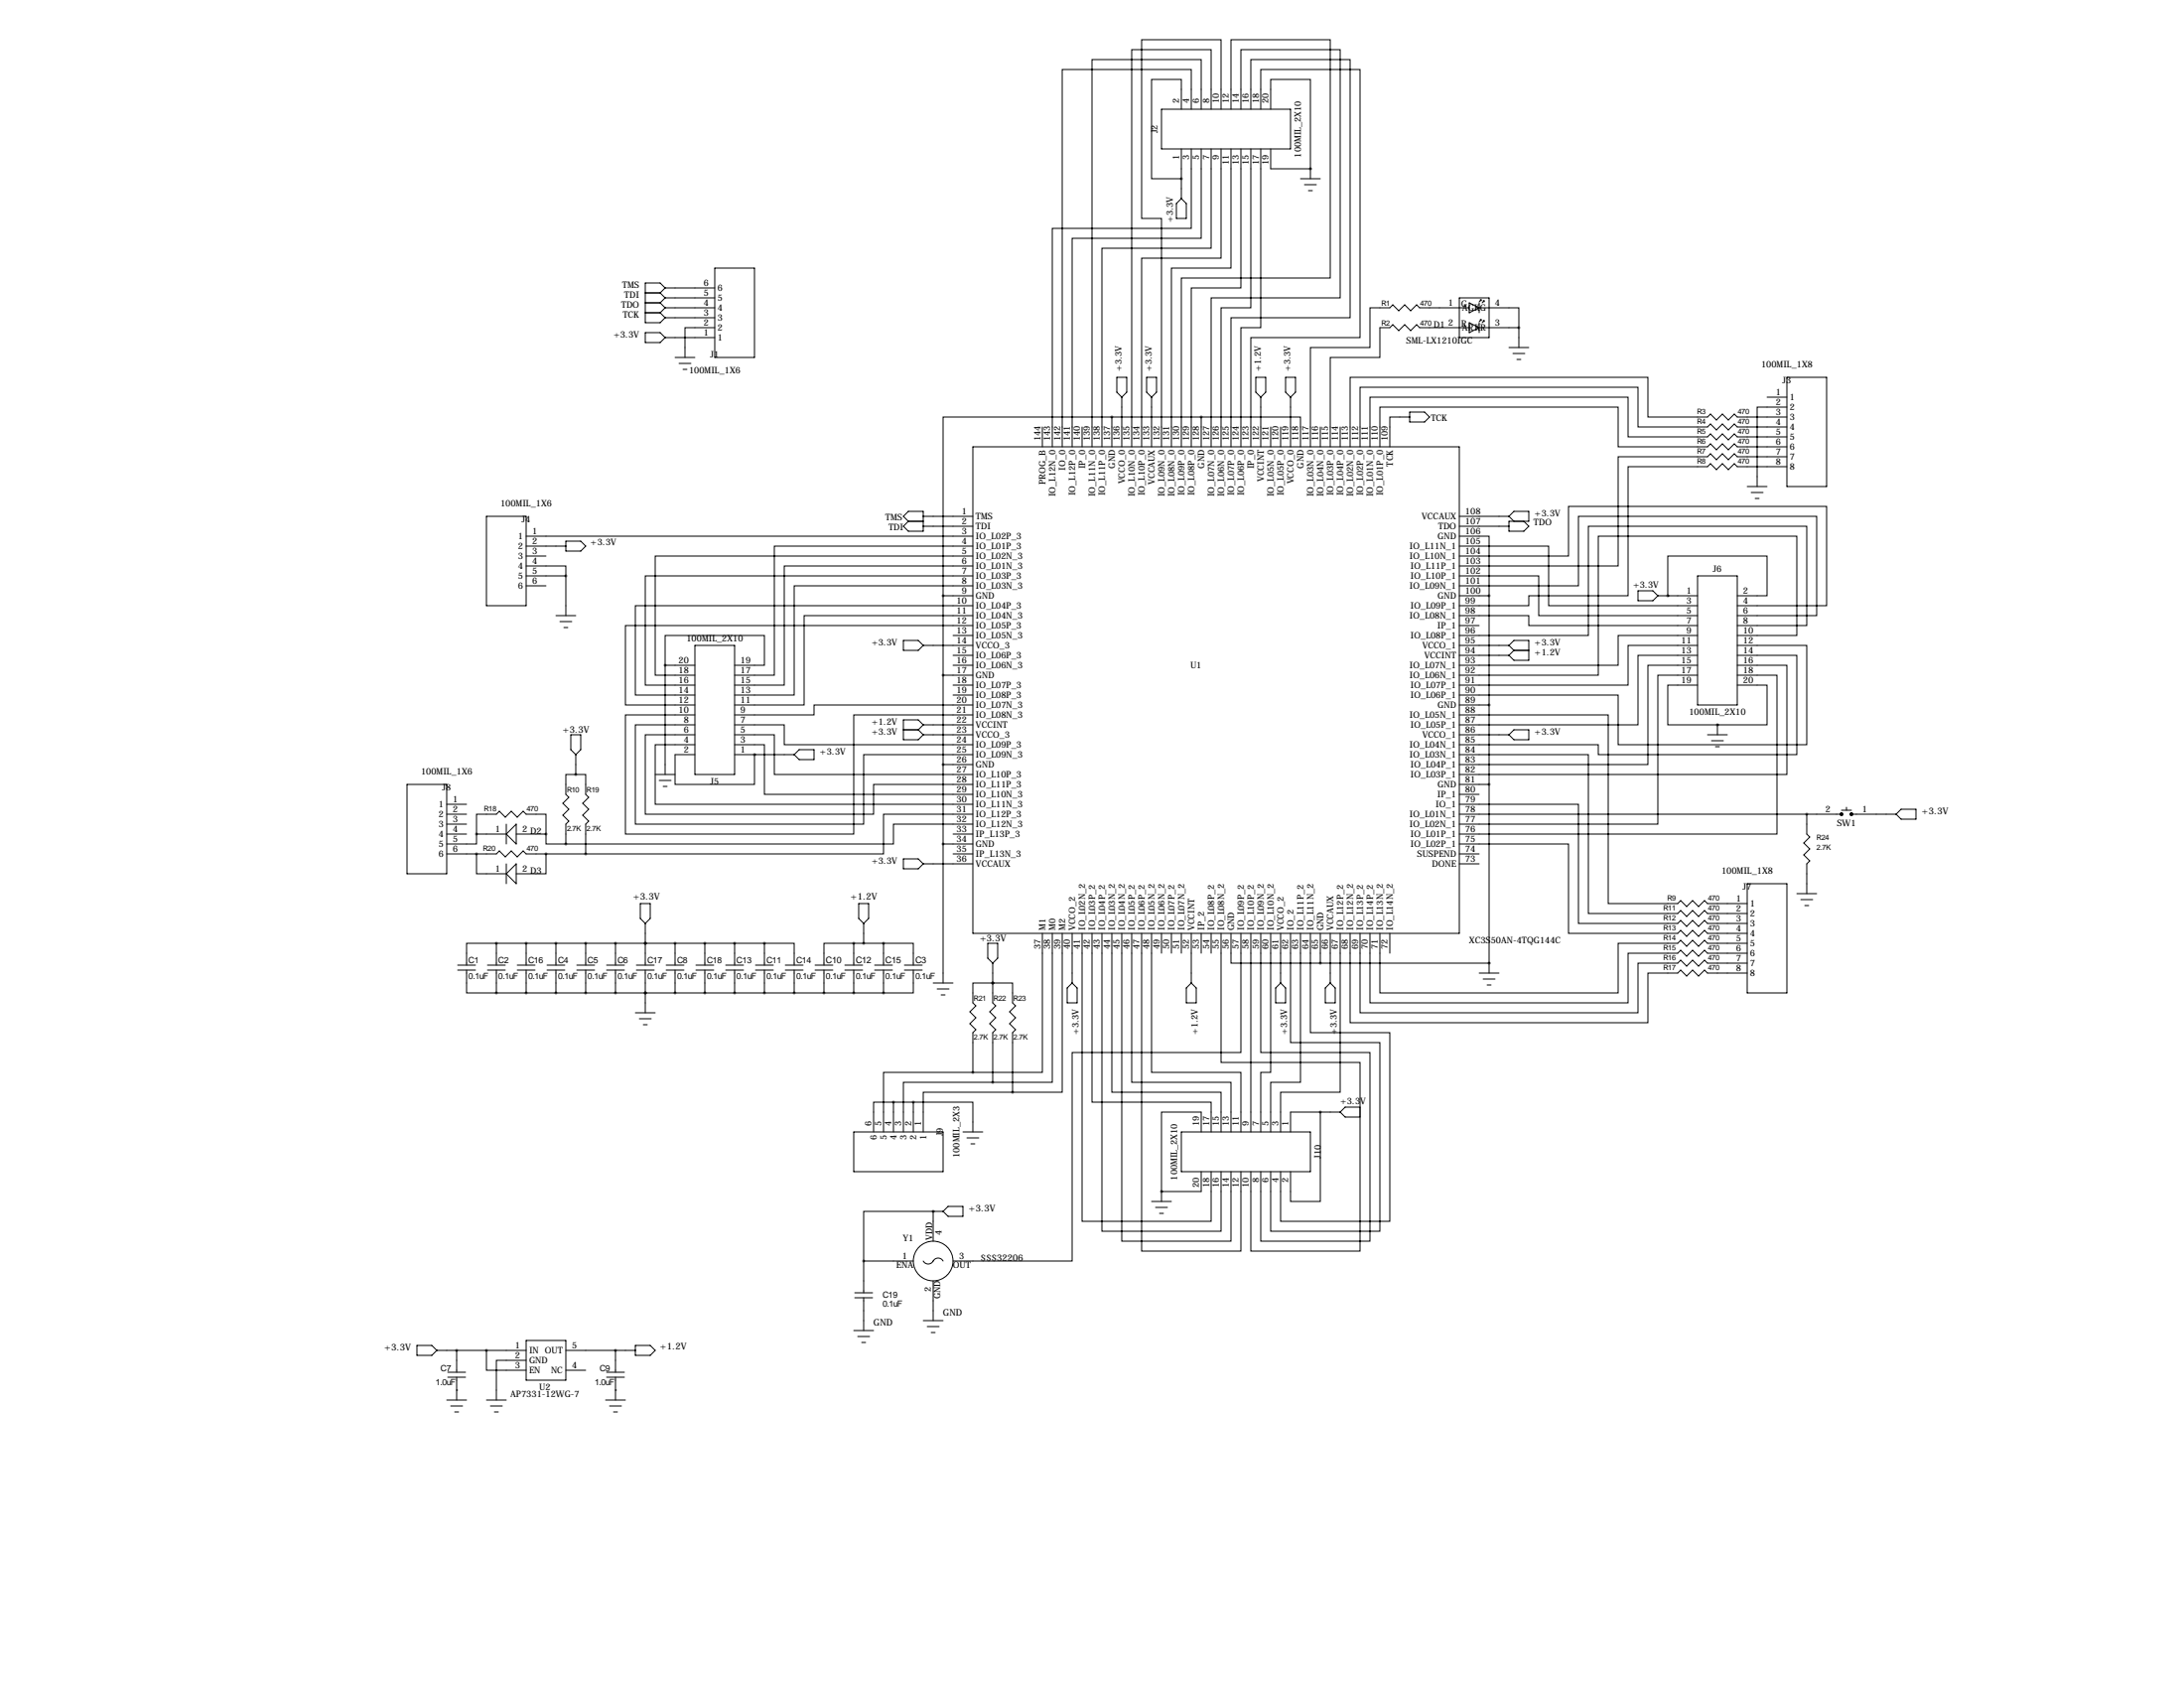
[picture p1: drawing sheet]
<svg xmlns="http://www.w3.org/2000/svg" width="559mm" height="432mm" viewBox="0 0 559 432" stroke-linecap="round" stroke-linejoin="round" font-family="sans-serif">
<g fill="none" stroke="#000" stroke-width=".25">
<path d="M297.2 27.9h33v10.2h-33zM302.3 27.9v-7.6h-7.7v25.4h7.7M302.3 38.1v12.7M304.8 38.1v20.3h-35.6v55.9M304.8 27.9v-10.1h-33v96.5M307.3 38.1v22.9h-33v53.3M307.3 27.9v-12.7h-27.9v99.1M309.9 38.1v25.4h-28v50.8M309.9 27.9v-15.2h-20.3v101.6M312.4 38.1v27.9h-20.3v48.3M312.4 27.9v-17.7h-20.3v45.7h5.1v58.4M315 38.1v30.5h-15.3v45.7"/>
<path d="M315 27.9v-17.7h25.4v60.9h-38.1v43.2M317.5 38.1v35.6h-12.7v40.6M317.5 27.9v-15.2h25.4v63.5h-33v38.1M320 38.1v40.6h-7.6v35.6M320 27.9v-12.7h25.4v66.1h-30.4v33M322.6 38.1v45.7h-5.1v30.5M322.6 27.9v-10.1h25.4v68.6h-28v27.9M325.1 27.9v-7.6h10.2v22.9M325.1 38.1v5.1h10.2M301 52.1l1.3-1.3 1.2 1.3v3.8h-2.5zM332.7 45.7h5.1M333.8 47.2h3"/>
<path d="M334.8 48.8h1M335.3 43.2h.1M335.3 43.2v2.5M165.1 74.9h3.8M165.1 77.5h3.8M168.9 74.9l1.3 1.3M168.9 77.5l1.3 1.2M170.2 78.7h12.7M170.2 76.2h12.7M170.2 73.7h12.7M170.2 73.7l-1.3-1.3h-3.8v10.2h3.8l1.3-1.3M170.2 73.7l-1.3 1.2"/>
<path d="M170.2 76.2l-1.3 1.3M170.2 78.7l-1.3 1.3M182.9 68.6h10.1v22.8h-10.1zM373.4 76.2h7.6v10.2h-7.6zM375.9 78.7h-12.7l-.7-.7-1.6 1.5-1.5-1.5-1.5 1.5-1.5-1.5-.8 .7h-5.1v10.2h-15.2v25.4M375.9 77.5l2.6 1.2-2.6 1.3zM378.5 78.7h10.1v5.1M378.5 77.5v2.5M378.7 76.7h.3M379 76.7l-.5 .5M379 76.7v.3M379.5 77h.2"/>
<path d="M379.7 77l-.5 .5M379.7 77v.2M165.1 85.1h3.8l1.3 1.3-1.3 1.2h-3.8zM165.1 80h3.8M168.9 80l1.3 1.3M170.2 86.4h12.7M170.2 81.3h12.7M172.7 91.4h5.1M173.7 93h3.1M174.8 94.5h1M182.9 83.8h-7.6v7.6M285.8 96.5h2.5v3.8l-1.3 1.3-1.2-1.3z"/>
<path d="M293.4 96.5h2.5v3.8l-1.3 1.3-1.2-1.3zM321.3 96.5h2.5v3.8l-1.2 1.3-1.3-1.3zM328.9 96.5h2.6v3.8l-1.3 1.3-1.3-1.3zM375.9 83.8h-12.7l-.7-.7-1.6 1.5-1.5-1.5-1.5 1.5-1.5-1.5-.8 .7h-2.5v7.6h-12.7v22.9M375.9 82.6l2.6 1.2-2.6 1.3zM378.5 83.8h10.1M378.5 82.6v2.5M378.7 81.8h.3M379 81.8v.2M379 81.8l-.5 .5M379.5 82h.2M379.7 82v.3"/>
<path d="M379.7 82l-.5 .6M386.1 88.9h5.1M387.1 90.4h3M388.1 91.9h1M388.6 83.8v5.1M457.2 96.5h10.2v28h-10.2zM248.9 114.3h124.5v124.5h-124.5zM266.7 109.2v5.1M276.9 109.2v5.1M284.5 106.7h-43.2v45.7M284.5 106.7v7.6M284.5 106.7h22.8"/>
<path d="M287 101.6v12.7M294.6 101.6v12.7M307.3 106.7h25.4v7.6M307.3 106.7v7.6M322.6 101.6v12.7M325.1 109.2v5.1M327.7 109.2v5.1M330.2 101.6v12.7M337.8 109.2v5.1M342.9 109.2v5.1M353.1 114.3v-10.2h60.9v10.2h22.9l.7-.8 1.6 1.6 1.5-1.6 1.5 1.6 1.5-1.6 .8 .8h12.7M360.7 106.7h-5.1v7.6"/>
<path d="M360.7 105.4h3.8l1.3 1.3-1.3 1.2h-3.8zM452.1 101.6h5.1M457.2 104.1h-7.6v20.4M457.2 116.8h-12.7l-.8-.7-1.5 1.5-1.5-1.5-1.5 1.5-1.6-1.5-.7 .7h-22.9v28h-40.6M457.2 119.4h-12.7l-.8-.8-1.5 1.5-1.5-1.5-1.5 1.5-1.6-1.5-.7 .8h-20.3v33h-25.4v2.5h-17.8M457.2 111.8h-12.7l-.8-.8-1.5 1.5-1.5-1.5-1.5 1.5-1.6-1.5-.7 .8h-20.3v-10.2h-66.1v12.7M457.2 109.2h-12.7l-.8-.7-1.5 1.5-1.5-1.5-1.5 1.5-1.6-1.5-.7 .7h-17.8v-10.1h-71.1v15.2M457.2 106.7h-12.7l-.8-.8-1.5 1.5-1.5-1.5-1.5 1.5-1.6-1.5-.7 .8h-15.3v-10.2h-76.2v17.8M124.5 132.1h10.1v22.8h-10.1zM134.6 137.2h114.3M134.6 139.7h10.2M144.8 138.4h3.8l1.3 1.3-1.3 1.3h-3.8z"/>
<path d="M232.4 130.8h3.8v5.1h-3.8l-1.3-1.3 1.3-1.3-1.3-1.2zM232.4 133.3h3.8M236.2 132.1h12.7M236.2 134.6h12.7M248.9 139.7h-50.8v33h-10.1M373.4 137.2h7.6v15.2M373.4 139.7h22.8v15.2h38.1M373.4 132.1h12.7M373.4 134.6h12.7M386.1 132.1l1.2-1.3h3.9v2.5h-5.1v2.6h3.8l1.3-1.3-1.3-1.3M386.1 132.1l1.2 1.2M447 124.5h5.1"/>
<path d="M448.1 126h3M449.1 127.5h1M134.6 144.8h10.2v2.5M134.6 142.2h5.1M134.6 147.3h10.2M134.6 149.9h5.1M142.2 157.5h5.1M143.3 159h3M144.8 147.3v10.2M241.3 152.4h7.6M241.3 152.4v99.1M248.9 144.8h-48.2v30.5h-12.7"/>
<path d="M248.9 149.9h-45.7v27.9h-15.2M248.9 142.2h-81.3v30.5h10.2M248.9 147.3h-83.8v28h12.7M248.9 154.9h-86.3v22.9h15.2M248.9 157.5h-43.2v22.8h-17.7M373.4 142.2h27.9v-12.7h66.1v25.4h-22.9M373.4 147.3h20.3v10.2h40.6M373.4 149.9h30.5v-17.8h60.9v25.4h-20.3M373.4 157.5h17.8v2.5h43.1M373.4 152.4h7.6M381 152.4v96.5M419.1 151.1h3.8l1.3 1.3-1.3 1.3h-3.8z"/>
<path d="M424.2 152.4h10.1M426.7 152.4h.1M426.7 152.4v-10.2h25.4v10.2h-7.6M434.3 147.3h10.2v33h-10.2zM144.3 160.5h1M170.2 170.2v-7.6h25.4v7.6h-7.6M170.2 170.2h7.6M170.2 170.2v27.9M177.8 165.1h10.2v33h-10.2zM231.1 163.8h3.8l1.3 1.3-1.3 1.3h-3.8zM236.2 165.1h12.7M241.3 172.7h7.6"/>
<path d="M243.8 162.6h5.1M243.8 167.6h5.1M243.8 170.2h5.1M243.8 175.3h5.1M243.8 177.8h5.1M248.9 160h-88.9v20.3h17.8M373.4 160h5.1M373.4 165.1h12.7M373.4 167.6h12.7M386.1 165.1l1.2-1.3h3.9v5.1h-3.9l-1.2-1.3M386.1 165.1l1.2 1.3M387.3 166.4h3.9"/>
<path d="M387.3 166.4l-1.2 1.2M434.3 175.3h-7.6v10.1h12.7M434.3 172.7h-10.1v38.1h-50.8M434.3 170.2h-12.7v25.4h-48.2M434.3 167.6h-15.2v17.8h-45.7M434.3 165.1h-17.7v10.2h-43.2M434.3 162.6h-20.3v7.6h-40.6M444.5 175.3h7.6v10.1h-12.7M444.5 172.7h10.2v40.7h-81.3M444.5 170.2h12.7v27.9h-83.8M444.5 167.6h15.2v25.4h-50.8v-2.5h-35.5M444.5 165.1h17.8v25.4h-48.3v-12.7h-40.6"/>
<path d="M444.5 160h17.8v-25.4h-55.9v28h-33M444.5 162.6h15.2v-25.4h-50.8v35.5h-35.5M146 188h2.6v3.8l-1.3 1.2-1.3-1.2zM147.3 198.1h-2.5v5.1l.7 .8-1.5 1.5 1.5 1.5-1.5 1.5 1.5 1.6-.7 .7v5.1M147.3 198.1h2.6v5.1l.7 .8-1.5 1.5 1.5 1.5-1.5 1.5 1.5 1.6-.7 .7v7.6M147.3 193v5.1M167.6 198.1h5.1M168.7 199.6h3M177.8 190.5h-10.2v15.2h81.3M177.8 188h-12.7v20.3h58.4v-7.6h25.4M177.8 185.4h-15.2v25.4h58.4v-17.8h27.9M177.8 182.9h-17.8v30.5h58.4v-30.5h30.5"/>
<path d="M177.8 193h-5.1v7.7h20.3v-7.7M188 190.5h7.6v12.7h53.3M188 188h10.1v10.1h50.8M188 185.4h12.7v5.1h48.2M188 193h15.2M193 193h.1M204.5 191.8h3.8v2.5h-3.8l-1.3-1.3zM231.1 186.7h3.8M234.9 186.7l1.3 1.3M236.2 185.4h12.7M236.2 188h12.7M236.2 185.4l-1.3-1.3h-3.8v5.1h3.8l1.3-1.2"/>
<path d="M236.2 185.4l-1.3 1.3M241.3 195.6h7.6M248.9 180.3h-40.6v2.6h-20.3M373.4 193h33v40.7h22.9l.7-.8 1.5 1.5 1.6-1.5 1.5 1.5 1.5-1.5 .8 .8h10.1M373.4 182.9h38.1v48.2h17.8l.7-.7 1.5 1.5 1.6-1.5 1.5 1.5 1.5-1.5 .8 .7h10.1M373.4 180.3h7.6M373.4 188h12.7M386.1 188l1.2-1.3h3.9v2.5h-3.9zM436.9 188h5.1M437.9 189.5h3M438.9 191h1M439.4 185.4h.1"/>
<path d="M439.4 185.4v2.6M104.1 200.7h10.2v22.8h-10.2zM114.3 205.7h5.1M114.3 208.3h5.1M114.3 210.8h5.1M114.3 213.4h5.1M114.3 218.4h12.7l.8-.7 1.5 1.5 1.5-1.5 1.5 1.5 1.6-1.5 .7 .7h15.3M121.9 213.4v-5.1h5.1l.8-.8 1.5 1.5 1.5-1.5 1.5 1.5 1.6-1.5 .7 .8h5.1v5.1M121.9 213.4v2.5h-7.6M121.9 218.4v5.1h7.6M121.9 213.4h7.6M129.5 210.8v5.1"/>
<path d="M132.1 213.4h7.6M132.1 210.8v5.1l-2.6-2.5zM139.7 213.4v2.5h5.1M139.7 218.4v5.1h-7.6M169.7 201.2h1M231.1 219.7h3.8l1.3 1.3-1.3 1.2h-3.8zM241.3 215.9h7.6M243.8 213.4h5.1M243.8 218.4h5.1M248.9 210.8h-20.3v5.1h-83.8M248.9 208.3h-22.8v10.1h-76.2M373.4 215.9h27.9v22.9h28l.7-.8 1.5 1.5 1.6-1.5 1.5 1.5 1.5-1.5 .8 .8h10.1"/>
<path d="M373.4 205.7h30.5v30.5h25.4l.7-.7 1.5 1.5 1.6-1.5 1.5 1.5 1.5-1.5 .8 .7h10.1M373.4 200.7h7.6M373.4 203.2h5.1M373.4 208.3h97.5M373.4 218.4h5.1M462.3 208.3v5.1l.7 .7-1.5 1.5 1.5 1.6-1.5 1.5 1.5 1.5-.7 .8v7.6M471.2 207.3h2.5M472.4 206.5v.8M474 208.3h11.1M485.1 208.3l1.3-1.3h3.8v2.5h-3.8zM129.5 223.5l2.6-2.5v5.1zM129.5 221v5.1"/>
<path d="M163.8 231.1h2.6v3.8l-1.3 1.3-1.3-1.3zM165.1 236.2v10.7M219.7 231.1h2.5v3.8l-1.2 1.3-1.3-1.3zM221 236.2v5.1M236.2 221h12.7M266.7 238.8v35.5h-17.8M269.2 238.8v38.1h-15.2M271.8 238.8v40.6h-12.7M274.3 238.8v12.7M276.9 238.8v73.6h33v-12.7M279.4 238.8v43.1h30.5v7.7M281.9 238.8v76.2h30.5v-15.3"/>
<path d="M284.5 238.8v40.6h27.9v10.2M287 238.8v78.7h28v-17.8M289.6 238.8v38.1h25.4v12.7M292.1 238.8v81.2h25.4v-20.3M294.6 238.8v35.5h22.9v15.3M297.2 238.8v5M299.7 238.8v5M302.3 238.8v5M304.8 238.8v12.7M307.3 238.8v5M309.9 238.8v5M312.4 238.8v33h35.6v48.2h-28v-20.3"/>
<path d="M315 238.8v7.6h22.8M317.5 238.8v30.4h-43.2v53.4h-30.5M320 238.8v50.8M322.6 238.8v30.4h27.9v48.3h-27.9v-17.8M325.1 238.8v35.5h-2.5v15.3M327.7 238.8v12.7M330.2 238.8v27.9h22.9v48.3h-28v-15.3M332.7 238.8v38.1h-7.6v12.7M335.3 238.8v25.4h20.3v48.2h-27.9v-12.7M337.8 238.8v7.6M340.4 238.8v12.7M342.9 238.8v40.6h-15.2v10.2"/>
<path d="M345.4 238.8v22.8h76.2v-12.7h7.7l.7-.7 1.5 1.5 1.6-1.5 1.5 1.5 1.5-1.5 .8 .7h10.1M348 238.8v20.3h71.1v-12.7h10.2l.7-.8 1.5 1.5 1.6-1.5 1.5 1.5 1.5-1.5 .8 .8h10.1M350.5 238.8v17.7h66.1v-12.7h12.7l.7-.7 1.5 1.5 1.6-1.5 1.5 1.5 1.5-1.5 .8 .7h10.1M353.1 238.8v15.2h60.9v-12.7h15.3l.7-.8 1.5 1.6 1.6-1.6 1.5 1.6 1.5-1.6 .8 .8h10.1M355.6 238.8v5M373.4 221h5.1M447 226.1h10.2v27.9h-10.2zM459.7 228.6h5.1M460.8 230.1h3M461.8 231.6h1M117.1 248.2h4.6M117.1 246.9h4.6"/>
<path d="M119.4 248.2v5.8h7.6M124.7 248.2h4.6M124.7 246.9h4.6M127 241.3h-7.6v5.6M127 254h99.1M127 241.3h68.6M127 241.3v5.6M127 248.2v5.8M132.3 248.2h4.6M132.3 246.9h4.6M134.6 241.3v5.6M134.6 248.2v5.8"/>
<path d="M140 248.2h4.5M140 246.9h4.5M142.2 241.3v5.6M142.2 248.2v5.8M147.6 248.2h4.5M147.6 246.9h4.5M149.9 241.3v5.6M149.9 248.2v5.8M155.2 248.2h4.6M155.2 246.9h4.6M157.5 241.3v5.6M157.5 248.2v5.8"/>
<path d="M162.6 259.1h5M162.8 248.2h4.6M162.8 246.9h4.6M165.1 254h.1M165.1 241.3h.1M165.1 248.2v10.9M170.4 248.2h4.6M170.4 246.9h4.6M172.7 241.3v5.6M172.7 248.2v5.8M178.1 248.2h4.5M178.1 246.9h4.5"/>
<path d="M180.3 241.3v5.6M180.3 248.2v5.8M185.7 248.2h4.5M185.7 246.9h4.5M188 241.3v5.6M188 248.2v5.8M193.3 248.2h4.6M193.3 246.9h4.6M195.6 241.3h7.6v5.6M195.6 241.3v5.6M195.6 248.2v5.8M200.9 248.2h4.6"/>
<path d="M200.9 246.9h4.6M203.2 248.2v5.8M208.5 248.2h4.6M208.5 246.9h4.6M210.8 248.2v5.8M216.2 248.2h4.5M216.2 246.9h4.5M218.4 241.3h-7.6v5.6M218.4 241.3h7.7M218.4 241.3v5.6M218.4 248.2v5.8M223.8 248.2h4.5"/>
<path d="M223.8 246.9h4.5M226.1 241.3h7.6v5.6M226.1 241.3v5.6M226.1 248.2v5.8M231.4 248.2h4.6M231.4 246.9h4.6M233.7 248.2v5.8h-7.6M238.8 251.5h5M239.8 253h3M240.8 254.5h1M252.7 241.3h2.6v3.8l-1.3 1.3-1.3-1.3zM254 251.5h.1"/>
<path d="M254 251.5h5.1v5l.7 .8-1.5 1.5 1.5 1.5-1.5 1.6 1.5 1.5-.7 .8v15.2M254 251.5h-5.1v5l.8 .8-1.5 1.5 1.5 1.5-1.5 1.6 1.5 1.5-.8 .8v10.1M254 246.4v10.1l.8 .8-1.6 1.5 1.6 1.5-1.6 1.6 1.6 1.5-.8 .8v12.7M274.3 251.5l1.3 1.2v3.8h-2.6v-3.8zM304.8 251.5l1.3 1.2v3.8h-2.6v-3.8zM327.7 251.5l1.2 1.2v3.8h-2.5v-3.8zM337.8 246.4h43.2M340.4 251.5l1.2 1.2v3.8h-2.5v-3.8zM378.5 248.9h5M379.5 250.4h3M380.5 252h1M381 246.4h.1"/>
<path d="M163.6 260.6h3M164.6 262.1h1M248.9 274.3h-22.8v15.3M254 276.9h-22.9v12.7M259.1 279.4h-22.9v10.2M218.4 289.6h22.9v10.1h-22.9zM228.6 281.9h-5.1v7.7M228.6 281.9v7.7M228.6 281.9h5.1M233.7 281.9h15.2v7.7M233.7 281.9v7.7M246.4 289.6h5.1"/>
<path d="M247.4 291.1h3M248.4 292.6h1M302.3 289.6h33v10.1h-33zM307.3 289.6v-5.1h-10.1v20.3M307.3 299.7v5.1h-10.1M337.8 284.5v22.8h-7.6v-7.6M342.9 284.5h-12.7v5.1M344.2 283.2h3.8v2.6h-3.8l-1.3-1.3zM238.8 309.9h-17.8v12.7M238.8 309.9h.1M238.8 309.9v7.6M238.8 309.9h2.5"/>
<path d="M242.6 308.6h3.8v2.5h-3.8l-1.3-1.2zM294.6 307.3h5.1M295.7 308.9h3M296.7 310.4h1M297.2 304.8h.1M297.2 304.8v2.5M218.7 332h4.6M218.7 330.7h4.6M221 322.6v8.1M221 332v8.4M221 322.6h12.7M236.2 337.8h5.1"/>
<path d="M236.2 322.6a1.52 1.52 0 0 0 1.5 .7 1.52 1.52 0 0 0 1.3-1 1.42 1.42 0 0 1 2.3 .3M237.2 339.3h3.1M238.8 327.7v10.1M106.7 344.2h3.8l1.3 1.2-1.3 1.3h-3.8zM111.8 345.4h22.8M114.3 358.1h5.1M114.6 352.3h4.5M114.6 351h4.5M115.3 359.7h3.1M116.8 355.6h.1M116.8 345.4v5.6M116.8 352.3v5.8"/>
<path d="M124.5 345.4v5.1h10.1M124.5 358.1h5M125.5 359.7h3M134.6 348h-7.6v10.1M134.6 342.9h10.2v10.2h-10.2zM144.8 345.4h17.8M144.8 350.5h5.1M154.9 358.1h5.1M155.2 352.3h4.6M155.2 351h4.6M156 359.7h3M157.5 355.6h.1"/>
<path d="M157.5 345.4v5.6M157.5 352.3v5.8M162.6 344.2h3.8l1.2 1.2-1.2 1.3h-3.8zM218.4 340.4h5.1M219.5 341.9h3M220.5 343.4h1M238.3 340.9h1M116.3 361.2h1M126.5 361.2h1M157 361.2h1"/>
<circle cx="238.8" cy="322.6" r="5.1"/>
</g>
<g fill="none" stroke="#000" stroke-width=".51">
<circle cx="471.2" cy="208.3" r=".25"/>
<circle cx="473.7" cy="208.3" r=".25"/>
</g>
<path d="M307.3 106.7a.05 .05 0 0 0 .1 0 .05 .05 0 0 0-.1 0zM302.2 45.7a.05 .05 0 0 0 .1 0 .05 .05 0 0 0-.1 0zM193 193a.05 .05 0 0 0 .1 0 .05 .05 0 0 0-.1 0zM142.2 241.3a.05 .05 0 0 0 .1 0 .05 .05 0 0 0-.1 0zM149.8 241.3a.05 .05 0 0 0 .1 0 .05 .05 0 0 0-.1 0zM180.3 241.3a.05 .05 0 0 0 .1 0 .05 .05 0 0 0-.1 0zM187.9 241.3a.05 .05 0 0 0 .1 0 .05 .05 0 0 0-.1 0zM142.2 254a.05 .05 0 0 0 .1 0 .05 .05 0 0 0-.1 0zM149.8 254a.05 .05 0 0 0 .1 0 .05 .05 0 0 0-.1 0zM180.3 254a.05 .05 0 0 0 .1 0 .05 .05 0 0 0-.1 0zM187.9 254a.05 .05 0 0 0 .1 0 .05 .05 0 0 0-.1 0zM218.4 254a.05 .05 0 0 0 .1 0 .05 .05 0 0 0-.1 0zM226 254a.05 .05 0 0 0 .1 0 .05 .05 0 0 0-.1 0zM218.4 241.3a.05 .05 0 0 0 .1 0 .05 .05 0 0 0-.1 0zM226 241.3a.05 .05 0 0 0 .1 0 .05 .05 0 0 0-.1 0zM124.4 345.4a.05 .05 0 0 0 .1 0 .05 .05 0 0 0-.1 0zM116.8 345.4a.05 .05 0 0 0 .1 0 .05 .05 0 0 0-.1 0zM149.8 218.4a.05 .05 0 0 0 .1 0 .05 .05 0 0 0-.1 0zM238.7 309.9a.05 .05 0 0 0 .1 0 .05 .05 0 0 0-.1 0z" fill="#000" stroke="#000" stroke-width=".63"/>
<g font-size="2.4">
<text x="144" y="187.5">+3.3V</text>
<text x="491.7" y="208.3">+3.3V</text>
<text x="162.1" y="230.1">+3.3V</text>
<text x="217.7" y="230.1">+1.2V</text>
<text x="250.7" y="240.8">+3.3V</text>
<text x="247.9" y="309.9">+3.3V</text>
<text x="251" y="322.6">$$$32206</text>
<text x="223.5" y="339.1">GND</text>
<text x="241.3" y="336.5">GND</text>
<text x="98.4" y="345.4">+3.3V</text>
<text x="168.9" y="345.2">+1.2V</text>
</g>
<g font-size="2.3">
<text x="301.8" y="26.4" transform="rotate(-90 301.8 26.4)">2</text>
<text x="304.3" y="26.4" transform="rotate(-90 304.3 26.4)">4</text>
<text x="306.8" y="26.4" transform="rotate(-90 306.8 26.4)">6</text>
<text x="309.4" y="26.4" transform="rotate(-90 309.4 26.4)">8</text>
<text x="311.9" y="26.4" transform="rotate(-90 311.9 26.4)">10</text>
<text x="314.5" y="26.4" transform="rotate(-90 314.5 26.4)">12</text>
<text x="317" y="26.4" transform="rotate(-90 317 26.4)">14</text>
<text x="319.5" y="26.4" transform="rotate(-90 319.5 26.4)">16</text>
<text x="322.1" y="26.4" transform="rotate(-90 322.1 26.4)">18</text>
<text x="324.6" y="26.4" transform="rotate(-90 324.6 26.4)">20</text>
<text x="296.2" y="34.1" transform="rotate(-90 296.2 34.1)">J2</text>
<text x="301.8" y="40.9" transform="rotate(-90 301.8 40.9)">1</text>
<text x="304.3" y="40.9" transform="rotate(-90 304.3 40.9)">3</text>
<text x="306.8" y="40.9" transform="rotate(-90 306.8 40.9)">5</text>
<text x="309.4" y="40.9" transform="rotate(-90 309.4 40.9)">7</text>
<text x="311.9" y="40.9" transform="rotate(-90 311.9 40.9)">9</text>
<text x="332.8" y="40.3" transform="rotate(-90 332.8 40.3)">100MIL_2X10</text>
<text x="314.5" y="42.3" transform="rotate(-90 314.5 42.3)">11</text>
<text x="317" y="42.3" transform="rotate(-90 317 42.3)">13</text>
<text x="319.5" y="42.3" transform="rotate(-90 319.5 42.3)">15</text>
<text x="322.1" y="42.3" transform="rotate(-90 322.1 42.3)">17</text>
<text x="324.6" y="42.3" transform="rotate(-90 324.6 42.3)">19</text>
<text x="300.1" y="56.9" transform="rotate(-90 300.1 56.9)">+3.3V</text>
<text x="159.2" y="73.7">TMS</text>
<text x="159.8" y="76.2">TDI</text>
<text x="180" y="75.7">5</text>
<text x="180" y="73.2">6</text>
<text x="183.6" y="77">5</text>
<text x="183.6" y="74.5">6</text>
<text x="159" y="78.7">TDO</text>
<text x="159.4" y="81.3">TCK</text>
<text x="180" y="83.3">2</text>
<text x="180" y="80.8">3</text>
<text x="180" y="78.2">4</text>
<text x="183.6" y="82.1">3</text>
<text x="183.6" y="79.5">4</text>
<text x="366.9" y="83.8">D1</text>
<text x="370.5" y="78.2">1</text>
<text x="370.5" y="83.3">2</text>
<text x="373.9" y="83.6">R</text>
<text x="373.9" y="78.5">G</text>
<text x="374.1" y="79.5">AGKG</text>
<text x="382.5" y="83.3">3</text>
<text x="382.5" y="78.2">4</text>
<text x="157" y="86.4">+3.3V</text>
<text x="180" y="85.9">1</text>
<text x="183.6" y="87.2">1</text>
<text x="183.6" y="84.6">2</text>
<text x="359.8" y="88">SML-LX1210IGC</text>
<text x="374.1" y="84.6">ARKR</text>
<text x="176.3" y="95.6">100MIL_1X6</text>
<text x="181.8" y="91.4">J1</text>
<text x="287" y="95" transform="rotate(-90 287 95)">+3.3V</text>
<text x="294.6" y="95" transform="rotate(-90 294.6 95)">+3.3V</text>
<text x="322.6" y="95" transform="rotate(-90 322.6 95)">+1.2V</text>
<text x="330.2" y="95" transform="rotate(-90 330.2 95)">+3.3V</text>
<text x="450.6" y="94">100MIL_1X8</text>
<text x="454.4" y="101.1">1</text>
<text x="456.1" y="98.1">J3</text>
<text x="366.1" y="107.7">TCK</text>
<text x="454.4" y="103.6">2</text>
<text x="454.4" y="106.2">3</text>
<text x="458" y="102.4">1</text>
<text x="458" y="104.9">2</text>
<text x="458" y="107.5">3</text>
<text x="266.2" y="112.8" transform="rotate(-90 266.2 112.8)">144</text>
<text x="268.7" y="112.8" transform="rotate(-90 268.7 112.8)">143</text>
<text x="271.3" y="112.8" transform="rotate(-90 271.3 112.8)">142</text>
<text x="273.8" y="112.8" transform="rotate(-90 273.8 112.8)">141</text>
<text x="276.4" y="112.8" transform="rotate(-90 276.4 112.8)">140</text>
<text x="278.9" y="112.8" transform="rotate(-90 278.9 112.8)">139</text>
<text x="281.4" y="112.8" transform="rotate(-90 281.4 112.8)">138</text>
<text x="284" y="112.8" transform="rotate(-90 284 112.8)">137</text>
<text x="286.5" y="112.8" transform="rotate(-90 286.5 112.8)">136</text>
<text x="289.1" y="112.8" transform="rotate(-90 289.1 112.8)">135</text>
<text x="291.6" y="112.8" transform="rotate(-90 291.6 112.8)">134</text>
<text x="294.1" y="112.8" transform="rotate(-90 294.1 112.8)">133</text>
<text x="296.7" y="112.8" transform="rotate(-90 296.7 112.8)">132</text>
<text x="299.2" y="112.8" transform="rotate(-90 299.2 112.8)">131</text>
<text x="301.8" y="112.8" transform="rotate(-90 301.8 112.8)">130</text>
<text x="304.3" y="112.8" transform="rotate(-90 304.3 112.8)">129</text>
<text x="306.8" y="112.8" transform="rotate(-90 306.8 112.8)">128</text>
<text x="309.4" y="112.8" transform="rotate(-90 309.4 112.8)">127</text>
<text x="311.9" y="112.8" transform="rotate(-90 311.9 112.8)">126</text>
<text x="314.5" y="112.8" transform="rotate(-90 314.5 112.8)">125</text>
<text x="317" y="112.8" transform="rotate(-90 317 112.8)">124</text>
<text x="319.5" y="112.8" transform="rotate(-90 319.5 112.8)">123</text>
<text x="322.1" y="112.8" transform="rotate(-90 322.1 112.8)">122</text>
<text x="324.6" y="112.8" transform="rotate(-90 324.6 112.8)">121</text>
<text x="327.2" y="112.8" transform="rotate(-90 327.2 112.8)">120</text>
<text x="329.7" y="112.8" transform="rotate(-90 329.7 112.8)">119</text>
<text x="332.2" y="112.8" transform="rotate(-90 332.2 112.8)">118</text>
<text x="334.8" y="112.8" transform="rotate(-90 334.8 112.8)">117</text>
<text x="337.3" y="112.8" transform="rotate(-90 337.3 112.8)">116</text>
<text x="339.9" y="112.8" transform="rotate(-90 339.9 112.8)">115</text>
<text x="342.4" y="112.8" transform="rotate(-90 342.4 112.8)">114</text>
<text x="344.9" y="112.8" transform="rotate(-90 344.9 112.8)">113</text>
<text x="347.5" y="112.8" transform="rotate(-90 347.5 112.8)">112</text>
<text x="350" y="112.8" transform="rotate(-90 350 112.8)">111</text>
<text x="352.6" y="112.8" transform="rotate(-90 352.6 112.8)">110</text>
<text x="355.1" y="112.8" transform="rotate(-90 355.1 112.8)">109</text>
<text x="454.4" y="108.7">4</text>
<text x="454.4" y="111.3">5</text>
<text x="454.4" y="113.8">6</text>
<text x="458" y="110">4</text>
<text x="458" y="112.6">5</text>
<text x="277.7" y="119.9" transform="rotate(-90 277.7 119.9)">IP_0</text>
<text x="285.3" y="119.8" transform="rotate(-90 285.3 119.8)">GND</text>
<text x="308.1" y="119.8" transform="rotate(-90 308.1 119.8)">GND</text>
<text x="320.8" y="119.9" transform="rotate(-90 320.8 119.9)">IP_0</text>
<text x="333.5" y="119.8" transform="rotate(-90 333.5 119.8)">GND</text>
<text x="356.4" y="119.3" transform="rotate(-90 356.4 119.3)">TCK</text>
<text x="454.4" y="116.3">7</text>
<text x="454.4" y="118.9">8</text>
<text x="458" y="115.1">6</text>
<text x="458" y="117.6">7</text>
<text x="267.5" y="123.9" transform="rotate(-90 267.5 123.9)">PROG_B</text>
<text x="272.6" y="120.3" transform="rotate(-90 272.6 120.3)">IO_0</text>
<text x="287.8" y="123.8" transform="rotate(-90 287.8 123.8)">VCCO_0</text>
<text x="295.4" y="123.9" transform="rotate(-90 295.4 123.9)">VCCAUX</text>
<text x="323.4" y="123.2" transform="rotate(-90 323.4 123.2)">VCCINT</text>
<text x="331" y="123.8" transform="rotate(-90 331 123.8)">VCCO_0</text>
<text x="458" y="120.2">8</text>
<text x="128" y="129.5">100MIL_1X6</text>
<text x="246.1" y="131.6">1</text>
<text x="270" y="127.1" transform="rotate(-90 270 127.1)">IO_L12N_0</text>
<text x="275.1" y="126.8" transform="rotate(-90 275.1 126.8)">IO_L12P_0</text>
<text x="280.2" y="127.1" transform="rotate(-90 280.2 127.1)">IO_L11N_0</text>
<text x="282.7" y="126.8" transform="rotate(-90 282.7 126.8)">IO_L11P_0</text>
<text x="290.4" y="127.1" transform="rotate(-90 290.4 127.1)">IO_L10N_0</text>
<text x="292.9" y="126.8" transform="rotate(-90 292.9 126.8)">IO_L10P_0</text>
<text x="298" y="127.1" transform="rotate(-90 298 127.1)">IO_L09N_0</text>
<text x="300.5" y="127.1" transform="rotate(-90 300.5 127.1)">IO_L08N_0</text>
<text x="303.1" y="126.8" transform="rotate(-90 303.1 126.8)">IO_L09P_0</text>
<text x="305.6" y="126.8" transform="rotate(-90 305.6 126.8)">IO_L08P_0</text>
<text x="310.7" y="127.1" transform="rotate(-90 310.7 127.1)">IO_L07N_0</text>
<text x="313.2" y="127.1" transform="rotate(-90 313.2 127.1)">IO_L06N_0</text>
<text x="315.8" y="126.8" transform="rotate(-90 315.8 126.8)">IO_L07P_0</text>
<text x="318.3" y="126.8" transform="rotate(-90 318.3 126.8)">IO_L06P_0</text>
<text x="325.9" y="127.1" transform="rotate(-90 325.9 127.1)">IO_L05N_0</text>
<text x="328.5" y="126.8" transform="rotate(-90 328.5 126.8)">IO_L05P_0</text>
<text x="336.1" y="127.1" transform="rotate(-90 336.1 127.1)">IO_L03N_0</text>
<text x="338.6" y="127.1" transform="rotate(-90 338.6 127.1)">IO_L04N_0</text>
<text x="341.2" y="126.8" transform="rotate(-90 341.2 126.8)">IO_L03P_0</text>
<text x="343.7" y="126.8" transform="rotate(-90 343.7 126.8)">IO_L04P_0</text>
<text x="346.2" y="127.1" transform="rotate(-90 346.2 127.1)">IO_L02N_0</text>
<text x="348.8" y="126.8" transform="rotate(-90 348.8 126.8)">IO_L02P_0</text>
<text x="351.3" y="127.1" transform="rotate(-90 351.3 127.1)">IO_L01N_0</text>
<text x="353.9" y="126.8" transform="rotate(-90 353.9 126.8)">IO_L01P_0</text>
<text x="374.9" y="131.6">108</text>
<text x="132.5" y="138">1</text>
<text x="133.5" y="133.7">J4</text>
<text x="136.1" y="136.7">1</text>
<text x="226.6" y="133.1">TMS</text>
<text x="227.3" y="135.6">TDI</text>
<text x="246.1" y="134.1">2</text>
<text x="246.1" y="136.7">3</text>
<text x="249.7" y="132.9">TMS</text>
<text x="249.7" y="135.4">TDI</text>
<text x="249.7" y="138">IO_L02P_3</text>
<text x="363.8" y="132.9">VCCAUX</text>
<text x="367.9" y="138">GND</text>
<text x="368" y="135.4">TDO</text>
<text x="374.9" y="134.1">107</text>
<text x="374.9" y="136.7">106</text>
<text x="392.4" y="134.4">TDO</text>
<text x="392.7" y="132.1">+3.3V</text>
<text x="132.5" y="140.5">2</text>
<text x="132.5" y="143">3</text>
<text x="136.1" y="139.2">2</text>
<text x="136.1" y="141.7">3</text>
<text x="151.1" y="139.4">+3.3V</text>
<text x="246.1" y="139.2">4</text>
<text x="246.1" y="141.7">5</text>
<text x="249.7" y="140.5">IO_L01P_3</text>
<text x="249.7" y="143">IO_L02N_3</text>
<text x="360.6" y="140.5">IO_L11N_1</text>
<text x="360.6" y="143">IO_L10N_1</text>
<text x="374.9" y="139.2">105</text>
<text x="374.9" y="141.7">104</text>
<text x="132.5" y="145.6">4</text>
<text x="132.5" y="148.1">5</text>
<text x="136.1" y="144.3">4</text>
<text x="136.1" y="146.8">5</text>
<text x="136.1" y="149.4">6</text>
<text x="246.1" y="144.3">6</text>
<text x="246.1" y="146.8">7</text>
<text x="246.1" y="149.4">8</text>
<text x="249.7" y="145.6">IO_L01N_3</text>
<text x="249.7" y="148.1">IO_L03P_3</text>
<text x="360.9" y="145.6">IO_L11P_1</text>
<text x="360.9" y="148.1">IO_L10P_1</text>
<text x="374.9" y="144.3">103</text>
<text x="374.9" y="146.8">102</text>
<text x="374.9" y="149.4">101</text>
<text x="438.3" y="146.3">J6</text>
<text x="132.5" y="150.7">6</text>
<text x="244.8" y="154.4">10</text>
<text x="246.1" y="151.9">9</text>
<text x="249.7" y="150.7">IO_L03N_3</text>
<text x="249.7" y="153.2">GND</text>
<text x="249.7" y="155.7">IO_L04P_3</text>
<text x="360.6" y="150.7">IO_L09N_1</text>
<text x="360.9" y="155.7">IO_L09P_1</text>
<text x="367.9" y="153.2">GND</text>
<text x="374.9" y="151.9">100</text>
<text x="374.9" y="154.4">99</text>
<text x="417.8" y="150.4">+3.3V</text>
<text x="431.5" y="151.9">1</text>
<text x="431.5" y="154.4">3</text>
<text x="446" y="151.9">2</text>
<text x="446" y="154.4">4</text>
<text x="244.8" y="157">11</text>
<text x="244.8" y="159.5">12</text>
<text x="249.7" y="158.3">IO_L04N_3</text>
<text x="249.7" y="160.8">IO_L05P_3</text>
<text x="360.6" y="158.3">IO_L08N_1</text>
<text x="367.7" y="160.8">IP_1</text>
<text x="374.9" y="157">98</text>
<text x="374.9" y="159.5">97</text>
<text x="431.5" y="157">5</text>
<text x="431.5" y="159.5">7</text>
<text x="446" y="157">6</text>
<text x="446" y="159.5">8</text>
<text x="175.6" y="164.1">100MIL_2X10</text>
<text x="223" y="165.1">+3.3V</text>
<text x="244.8" y="162.1">13</text>
<text x="244.8" y="164.6">14</text>
<text x="244.8" y="167.1">15</text>
<text x="249.7" y="163.4">IO_L05N_3</text>
<text x="249.7" y="165.9">VCCO_3</text>
<text x="360.9" y="163.4">IO_L08P_1</text>
<text x="363.9" y="165.9">VCCO_1</text>
<text x="374.9" y="162.1">96</text>
<text x="374.9" y="164.6">95</text>
<text x="374.9" y="167.1">94</text>
<text x="392.7" y="167.6">+1.2V</text>
<text x="392.7" y="165.1">+3.3V</text>
<text x="430.2" y="164.6">11</text>
<text x="430.2" y="167.1">13</text>
<text x="431.5" y="162.1">9</text>
<text x="446" y="162.1">10</text>
<text x="446" y="164.6">12</text>
<text x="446" y="167.1">14</text>
<text x="173.6" y="172.2">18</text>
<text x="173.6" y="169.7">20</text>
<text x="189.5" y="172.2">17</text>
<text x="189.5" y="169.7">19</text>
<text x="244.8" y="169.7">16</text>
<text x="244.8" y="172.2">17</text>
<text x="249.7" y="168.4">IO_L06P_3</text>
<text x="249.7" y="171">IO_L06N_3</text>
<text x="249.7" y="173.5">GND</text>
<text x="304.5" y="170.9">U1</text>
<text x="360.6" y="171">IO_L07N_1</text>
<text x="360.6" y="173.5">IO_L06N_1</text>
<text x="364.5" y="168.4">VCCINT</text>
<text x="374.9" y="169.7">93</text>
<text x="374.9" y="172.2">92</text>
<text x="430.2" y="169.7">15</text>
<text x="430.2" y="172.2">17</text>
<text x="446" y="169.7">16</text>
<text x="446" y="172.2">18</text>
<text x="173.6" y="179.8">12</text>
<text x="173.6" y="177.3">14</text>
<text x="173.6" y="174.8">16</text>
<text x="189.5" y="179.8">11</text>
<text x="189.5" y="177.3">13</text>
<text x="189.5" y="174.8">15</text>
<text x="244.8" y="174.8">18</text>
<text x="244.8" y="177.3">19</text>
<text x="244.8" y="179.8">20</text>
<text x="249.7" y="176.1">IO_L07P_3</text>
<text x="249.7" y="178.6">IO_L08P_3</text>
<text x="360.9" y="176.1">IO_L07P_1</text>
<text x="360.9" y="178.6">IO_L06P_1</text>
<text x="374.9" y="174.8">91</text>
<text x="374.9" y="177.3">90</text>
<text x="374.9" y="179.8">89</text>
<text x="430.2" y="174.8">19</text>
<text x="446" y="174.8">20</text>
<text x="173.6" y="182.4">10</text>
<text x="175" y="184.9">8</text>
<text x="189.5" y="184.9">7</text>
<text x="189.5" y="182.4">9</text>
<text x="223" y="185.4">+1.2V</text>
<text x="244.8" y="182.4">21</text>
<text x="244.8" y="184.9">22</text>
<text x="249.7" y="181.1">IO_L07N_3</text>
<text x="249.7" y="183.7">IO_L08N_3</text>
<text x="360.6" y="183.7">IO_L05N_1</text>
<text x="367.9" y="181.1">GND</text>
<text x="374.9" y="182.4">88</text>
<text x="374.9" y="184.9">87</text>
<text x="432.2" y="183">100MIL_2X10</text>
<text x="175" y="190">4</text>
<text x="175" y="187.5">6</text>
<text x="189.5" y="190">3</text>
<text x="189.5" y="187.5">5</text>
<text x="223" y="188">+3.3V</text>
<text x="244.8" y="187.5">23</text>
<text x="244.8" y="190">24</text>
<text x="249.7" y="186.2">VCCINT</text>
<text x="249.7" y="188.8">VCCO_3</text>
<text x="249.7" y="191.3">IO_L09P_3</text>
<text x="360.6" y="191.3">IO_L04N_1</text>
<text x="360.9" y="186.2">IO_L05P_1</text>
<text x="363.9" y="188.8">VCCO_1</text>
<text x="374.9" y="187.5">86</text>
<text x="374.9" y="190">85</text>
<text x="392.7" y="188">+3.3V</text>
<text x="175" y="192.5">2</text>
<text x="189.5" y="192.5">1</text>
<text x="209.8" y="193">+3.3V</text>
<text x="244.8" y="192.5">25</text>
<text x="244.8" y="195.1">26</text>
<text x="244.8" y="197.6">27</text>
<text x="249.7" y="193.8">IO_L09N_3</text>
<text x="249.7" y="196.4">GND</text>
<text x="360.6" y="193.8">IO_L03N_1</text>
<text x="360.9" y="196.4">IO_L04P_1</text>
<text x="374.9" y="192.5">84</text>
<text x="374.9" y="195.1">83</text>
<text x="374.9" y="197.6">82</text>
<text x="107.7" y="198.1">100MIL_1X6</text>
<text x="113.2" y="202.3">J8</text>
<text x="181.8" y="200.7">J5</text>
<text x="244.8" y="200.2">28</text>
<text x="244.8" y="202.7">29</text>
<text x="249.7" y="198.9">IO_L10P_3</text>
<text x="249.7" y="201.5">IO_L11P_3</text>
<text x="360.9" y="198.9">IO_L03P_1</text>
<text x="367.9" y="201.5">GND</text>
<text x="374.9" y="200.2">81</text>
<text x="374.9" y="202.7">80</text>
<text x="112.2" y="206.5">1</text>
<text x="112.2" y="209.1">2</text>
<text x="115.8" y="205.2">1</text>
<text x="115.8" y="207.8">2</text>
<text x="244.8" y="205.2">30</text>
<text x="244.8" y="207.8">31</text>
<text x="249.7" y="204">IO_L10N_3</text>
<text x="249.7" y="206.5">IO_L11N_3</text>
<text x="249.7" y="209.1">IO_L12P_3</text>
<text x="360.6" y="209.1">IO_L01N_1</text>
<text x="367.3" y="206.5">IO_1</text>
<text x="367.7" y="204">IP_1</text>
<text x="374.9" y="205.2">79</text>
<text x="374.9" y="207.8">78</text>
<text x="467.1" y="207.8">2</text>
<text x="476.5" y="207.8">1</text>
<text x="112.2" y="211.6">3</text>
<text x="112.2" y="214.2">4</text>
<text x="115.8" y="210.3">3</text>
<text x="115.8" y="212.9">4</text>
<text x="115.8" y="215.4">5</text>
<text x="126.7" y="212.9">1</text>
<text x="133.6" y="212.9">2 D2</text>
<text x="244.8" y="210.3">32</text>
<text x="244.8" y="212.9">33</text>
<text x="244.8" y="215.4">34</text>
<text x="249.7" y="211.6">IO_L12N_3</text>
<text x="249.7" y="214.2">IP_L13P_3</text>
<text x="360.6" y="211.6">IO_L02N_1</text>
<text x="360.9" y="214.2">IO_L01P_1</text>
<text x="374.9" y="210.3">77</text>
<text x="374.9" y="212.9">76</text>
<text x="374.9" y="215.4">75</text>
<text x="470" y="211.3">SW1</text>
<text x="112.2" y="216.7">5</text>
<text x="112.2" y="219.2">6</text>
<text x="115.8" y="217.9">6</text>
<text x="223" y="221">+3.3V</text>
<text x="244.8" y="217.9">35</text>
<text x="244.8" y="220.5">36</text>
<text x="249.7" y="216.7">GND</text>
<text x="249.7" y="219.2">IP_L13N_3</text>
<text x="249.7" y="221.8">VCCAUX</text>
<text x="360.9" y="216.7">IO_L02P_1</text>
<text x="362.6" y="219.2">SUSPEND</text>
<text x="366.4" y="221.8">DONE</text>
<text x="374.9" y="217.9">74</text>
<text x="374.9" y="220.5">73</text>
<text x="126.7" y="223">1</text>
<text x="133.6" y="223">2 D3</text>
<text x="440.5" y="223.5">100MIL_1X8</text>
<text x="445.9" y="227.7">J7</text>
<text x="444.2" y="230.6">1</text>
<text x="444.2" y="233.2">2</text>
<text x="447.8" y="231.9">1</text>
<text x="267.5" y="238" transform="rotate(-90 267.5 238)">M1</text>
<text x="270" y="238" transform="rotate(-90 270 238)">M0</text>
<text x="272.6" y="238" transform="rotate(-90 272.6 238)">M2</text>
<text x="275.1" y="238" transform="rotate(-90 275.1 238)">VCCO_2</text>
<text x="277.7" y="238" transform="rotate(-90 277.7 238)">IO_L02N_2</text>
<text x="280.2" y="238" transform="rotate(-90 280.2 238)">IO_L03P_2</text>
<text x="282.7" y="238" transform="rotate(-90 282.7 238)">IO_L04P_2</text>
<text x="285.3" y="238" transform="rotate(-90 285.3 238)">IO_L03N_2</text>
<text x="287.8" y="238" transform="rotate(-90 287.8 238)">IO_L04N_2</text>
<text x="290.4" y="238" transform="rotate(-90 290.4 238)">IO_L05P_2</text>
<text x="292.9" y="238" transform="rotate(-90 292.9 238)">IO_L06P_2</text>
<text x="295.4" y="238" transform="rotate(-90 295.4 238)">IO_L05N_2</text>
<text x="298" y="238" transform="rotate(-90 298 238)">IO_L06N_2</text>
<text x="300.5" y="238" transform="rotate(-90 300.5 238)">IO_L07P_2</text>
<text x="303.1" y="238" transform="rotate(-90 303.1 238)">IO_L07N_2</text>
<text x="305.6" y="238" transform="rotate(-90 305.6 238)">VCCINT</text>
<text x="308.1" y="238" transform="rotate(-90 308.1 238)">IP_2</text>
<text x="310.7" y="238" transform="rotate(-90 310.7 238)">IO_L08P_2</text>
<text x="313.2" y="238" transform="rotate(-90 313.2 238)">IO_L08N_2</text>
<text x="315.8" y="238" transform="rotate(-90 315.8 238)">GND</text>
<text x="318.3" y="238" transform="rotate(-90 318.3 238)">IO_L09P_2</text>
<text x="320.8" y="238" transform="rotate(-90 320.8 238)">IO_L10P_2</text>
<text x="323.4" y="238" transform="rotate(-90 323.4 238)">IO_L09N_2</text>
<text x="325.9" y="238" transform="rotate(-90 325.9 238)">IO_L10N_2</text>
<text x="328.5" y="238" transform="rotate(-90 328.5 238)">VCCO_2</text>
<text x="331" y="238" transform="rotate(-90 331 238)">IO_2</text>
<text x="333.5" y="238" transform="rotate(-90 333.5 238)">IO_L11P_2</text>
<text x="336.1" y="238" transform="rotate(-90 336.1 238)">IO_L11N_2</text>
<text x="338.6" y="238" transform="rotate(-90 338.6 238)">GND</text>
<text x="341.2" y="238" transform="rotate(-90 341.2 238)">VCCAUX</text>
<text x="343.7" y="238" transform="rotate(-90 343.7 238)">IO_L12P_2</text>
<text x="346.2" y="238" transform="rotate(-90 346.2 238)">IO_L12N_2</text>
<text x="348.8" y="238" transform="rotate(-90 348.8 238)">IO_L13P_2</text>
<text x="351.3" y="238" transform="rotate(-90 351.3 238)">IO_L14P_2</text>
<text x="353.9" y="238" transform="rotate(-90 353.9 238)">IO_L13N_2</text>
<text x="356.4" y="238" transform="rotate(-90 356.4 238)">IO_L14N_2</text>
<text x="444.2" y="235.7">3</text>
<text x="444.2" y="238.3">4</text>
<text x="447.8" y="234.5">2</text>
<text x="447.8" y="237">3</text>
<text x="447.8" y="239.6">4</text>
<text x="266.2" y="242.9" transform="rotate(-90 266.2 242.9)">37</text>
<text x="268.7" y="242.9" transform="rotate(-90 268.7 242.9)">38</text>
<text x="271.3" y="242.9" transform="rotate(-90 271.3 242.9)">39</text>
<text x="273.8" y="242.9" transform="rotate(-90 273.8 242.9)">40</text>
<text x="276.4" y="242.9" transform="rotate(-90 276.4 242.9)">41</text>
<text x="278.9" y="242.9" transform="rotate(-90 278.9 242.9)">42</text>
<text x="281.4" y="242.9" transform="rotate(-90 281.4 242.9)">43</text>
<text x="284" y="242.9" transform="rotate(-90 284 242.9)">44</text>
<text x="286.5" y="242.9" transform="rotate(-90 286.5 242.9)">45</text>
<text x="289.1" y="242.9" transform="rotate(-90 289.1 242.9)">46</text>
<text x="291.6" y="242.9" transform="rotate(-90 291.6 242.9)">47</text>
<text x="294.1" y="242.9" transform="rotate(-90 294.1 242.9)">48</text>
<text x="296.7" y="242.9" transform="rotate(-90 296.7 242.9)">49</text>
<text x="299.2" y="242.9" transform="rotate(-90 299.2 242.9)">50</text>
<text x="301.8" y="242.9" transform="rotate(-90 301.8 242.9)">51</text>
<text x="304.3" y="242.9" transform="rotate(-90 304.3 242.9)">52</text>
<text x="306.8" y="242.9" transform="rotate(-90 306.8 242.9)">53</text>
<text x="309.4" y="242.9" transform="rotate(-90 309.4 242.9)">54</text>
<text x="311.9" y="242.9" transform="rotate(-90 311.9 242.9)">55</text>
<text x="314.5" y="242.9" transform="rotate(-90 314.5 242.9)">56</text>
<text x="317" y="242.9" transform="rotate(-90 317 242.9)">57</text>
<text x="319.5" y="242.9" transform="rotate(-90 319.5 242.9)">58</text>
<text x="322.1" y="242.9" transform="rotate(-90 322.1 242.9)">59</text>
<text x="324.6" y="242.9" transform="rotate(-90 324.6 242.9)">60</text>
<text x="327.2" y="242.9" transform="rotate(-90 327.2 242.9)">61</text>
<text x="329.7" y="242.9" transform="rotate(-90 329.7 242.9)">62</text>
<text x="332.2" y="242.9" transform="rotate(-90 332.2 242.9)">63</text>
<text x="334.8" y="242.9" transform="rotate(-90 334.8 242.9)">64</text>
<text x="337.3" y="242.9" transform="rotate(-90 337.3 242.9)">65</text>
<text x="339.9" y="242.9" transform="rotate(-90 339.9 242.9)">66</text>
<text x="342.4" y="242.9" transform="rotate(-90 342.4 242.9)">67</text>
<text x="344.9" y="242.9" transform="rotate(-90 344.9 242.9)">68</text>
<text x="347.5" y="242.9" transform="rotate(-90 347.5 242.9)">69</text>
<text x="350" y="242.9" transform="rotate(-90 350 242.9)">70</text>
<text x="352.6" y="242.9" transform="rotate(-90 352.6 242.9)">71</text>
<text x="355.1" y="242.9" transform="rotate(-90 355.1 242.9)">72</text>
<text x="375.9" y="241.4">XC3S50AN-4TQG144C</text>
<text x="444.2" y="240.8">5</text>
<text x="444.2" y="243.3">6</text>
<text x="444.2" y="245.9">7</text>
<text x="447.8" y="242.1">5</text>
<text x="447.8" y="244.6">6</text>
<text x="211.3" y="246.4">C10</text>
<text x="218.9" y="246.4">C12</text>
<text x="226.6" y="246.4">C15</text>
<text x="234.2" y="246.4">C3</text>
<text x="444.2" y="248.4">8</text>
<text x="447.8" y="247.2">7</text>
<text x="447.8" y="249.7">8</text>
<text x="275.9" y="264.7" transform="rotate(-90 275.9 264.7)">+3.3V</text>
<text x="306.4" y="264.7" transform="rotate(-90 306.4 264.7)">+1.2V</text>
<text x="329.3" y="264.7" transform="rotate(-90 329.3 264.7)">+3.3V</text>
<text x="342" y="264.7" transform="rotate(-90 342 264.7)">+3.3V</text>
<text x="342.9" y="282.4">+3.3V</text>
<text x="223" y="288" transform="rotate(-90 223 288)">6</text>
<text x="224.3" y="291.6" transform="rotate(-90 224.3 291.6)">6</text>
<text x="225.6" y="288" transform="rotate(-90 225.6 288)">5</text>
<text x="226.9" y="291.6" transform="rotate(-90 226.9 291.6)">5</text>
<text x="228.1" y="288" transform="rotate(-90 228.1 288)">4</text>
<text x="229.4" y="291.6" transform="rotate(-90 229.4 291.6)">4</text>
<text x="230.6" y="288" transform="rotate(-90 230.6 288)">3</text>
<text x="231.9" y="291.6" transform="rotate(-90 231.9 291.6)">3</text>
<text x="233.2" y="288" transform="rotate(-90 233.2 288)">2</text>
<text x="234.5" y="291.6" transform="rotate(-90 234.5 291.6)">2</text>
<text x="235.7" y="288" transform="rotate(-90 235.7 288)">1</text>
<text x="237" y="291.6" transform="rotate(-90 237 291.6)">1</text>
<text x="241.3" y="290.7" transform="rotate(-90 241.3 290.7)">J9</text>
<text x="306.8" y="288" transform="rotate(-90 306.8 288)">19</text>
<text x="309.4" y="288" transform="rotate(-90 309.4 288)">17</text>
<text x="311.9" y="288" transform="rotate(-90 311.9 288)">15</text>
<text x="314.5" y="288" transform="rotate(-90 314.5 288)">13</text>
<text x="317" y="288" transform="rotate(-90 317 288)">11</text>
<text x="319.5" y="288" transform="rotate(-90 319.5 288)">9</text>
<text x="322.1" y="288" transform="rotate(-90 322.1 288)">7</text>
<text x="324.6" y="288" transform="rotate(-90 324.6 288)">5</text>
<text x="327.2" y="288" transform="rotate(-90 327.2 288)">3</text>
<text x="329.7" y="288" transform="rotate(-90 329.7 288)">1</text>
<text x="245.5" y="296.1" transform="rotate(-90 245.5 296.1)">100MIL_2X3</text>
<text x="337.9" y="296.4" transform="rotate(-90 337.9 296.4)">J10</text>
<text x="301.2" y="301.9" transform="rotate(-90 301.2 301.9)">100MIL_2X10</text>
<text x="306.8" y="303.9" transform="rotate(-90 306.8 303.9)">20</text>
<text x="309.4" y="303.9" transform="rotate(-90 309.4 303.9)">18</text>
<text x="311.9" y="303.9" transform="rotate(-90 311.9 303.9)">16</text>
<text x="314.5" y="303.9" transform="rotate(-90 314.5 303.9)">14</text>
<text x="317" y="303.9" transform="rotate(-90 317 303.9)">12</text>
<text x="319.5" y="303.9" transform="rotate(-90 319.5 303.9)">10</text>
<text x="322.1" y="302.6" transform="rotate(-90 322.1 302.6)">8</text>
<text x="324.6" y="302.6" transform="rotate(-90 324.6 302.6)">6</text>
<text x="327.2" y="302.6" transform="rotate(-90 327.2 302.6)">4</text>
<text x="329.7" y="302.6" transform="rotate(-90 329.7 302.6)">2</text>
<text x="231" y="317.5">Y1</text>
<text x="238.5" y="317.3" transform="rotate(-90 238.5 317.3)">VDD</text>
<text x="240.9" y="316" transform="rotate(-90 240.9 316)">4</text>
<text x="230.8" y="322.1">1</text>
<text x="245.4" y="322.1">3</text>
<text x="229.4" y="324.4">ENA</text>
<text x="243.8" y="324.4">OUT</text>
<text x="238.3" y="330.5" transform="rotate(-90 238.3 330.5)">2</text>
<text x="240.6" y="332.2" transform="rotate(-90 240.6 332.2)">GND</text>
<text x="131.8" y="344.9">1</text>
<text x="131.8" y="347.5">2</text>
<text x="135.4" y="346.2">IN OUT</text>
<text x="146.3" y="344.9">5</text>
<text x="131.8" y="350">3</text>
<text x="135.4" y="348.8">GND</text>
<text x="135.4" y="351.3">EN</text>
<text x="141" y="351.3">NC</text>
<text x="146.3" y="350">4</text>
<text x="130.6" y="357.5">AP7331-12WG-7</text>
<text x="138" y="355.6">U2</text>
</g>
<g font-size="2.2">
<text x="119.9" y="246.4">C1</text>
<text x="119.9" y="250.4">0.1uF</text>
<text x="127.5" y="246.4">C2</text>
<text x="127.5" y="250.4">0.1uF</text>
<text x="135.1" y="246.4">C16</text>
<text x="135.1" y="250.4">0.1uF</text>
<text x="142.7" y="246.4">C4</text>
<text x="142.7" y="250.4">0.1uF</text>
<text x="150.4" y="246.4">C5</text>
<text x="150.4" y="250.4">0.1uF</text>
<text x="158" y="246.4">C6</text>
<text x="158" y="250.4">0.1uF</text>
<text x="165.6" y="246.4">C17</text>
<text x="165.6" y="250.4">0.1uF</text>
<text x="173.2" y="246.4">C8</text>
<text x="173.2" y="250.4">0.1uF</text>
<text x="180.8" y="246.4">C18</text>
<text x="180.8" y="250.4">0.1uF</text>
<text x="188.5" y="246.4">C13</text>
<text x="188.5" y="250.4">0.1uF</text>
<text x="196.1" y="246.4">C11</text>
<text x="196.1" y="250.4">0.1uF</text>
<text x="203.7" y="246.4">C14</text>
<text x="203.7" y="250.4">0.1uF</text>
<text x="211.3" y="250.4">0.1uF</text>
<text x="218.9" y="250.4">0.1uF</text>
<text x="226.6" y="250.4">0.1uF</text>
<text x="234.2" y="250.4">0.1uF</text>
<text x="225.8" y="332">C19</text>
<text x="225.8" y="334.3">0.1uF</text>
<text x="112.8" y="350.8">C7</text>
<text x="153.4" y="350.8">C9</text>
<text x="111.5" y="354.3">1.0uF</text>
<text x="152.1" y="354.3">1.0uF</text>
</g>
<g font-size="1.9">
<text x="353.4" y="78.2">R1</text>
<text x="353.4" y="83.3">R2</text>
<text x="363.3" y="78.2">470</text>
<text x="363.3" y="83.3">470</text>
<text x="434.2" y="105.9">R3</text>
<text x="444.6" y="105.9">470</text>
<text x="434.2" y="108.5">R4</text>
<text x="434.2" y="111">R5</text>
<text x="434.2" y="113.5">R6</text>
<text x="444.6" y="108.5">470</text>
<text x="444.6" y="111">470</text>
<text x="444.6" y="113.5">470</text>
<text x="434.2" y="116.1">R7</text>
<text x="434.2" y="118.6">R8</text>
<text x="444.6" y="116.1">470</text>
<text x="444.6" y="118.6">470</text>
<text x="145" y="202.7">R10</text>
<text x="150.1" y="202.7">R19</text>
<text x="123.8" y="207.5">R18</text>
<text x="134.7" y="207.5">470</text>
<text x="145" y="212.6">2.7K</text>
<text x="150.1" y="212.6">2.7K</text>
<text x="464.8" y="214.9">R24</text>
<text x="123.6" y="217.7">R20</text>
<text x="134.7" y="217.7">470</text>
<text x="464.8" y="217.4">2.7K</text>
<text x="425.6" y="232.9">R11</text>
<text x="426.6" y="230.4">R9</text>
<text x="437" y="230.4">470</text>
<text x="437" y="232.9">470</text>
<text x="425.6" y="235.5">R12</text>
<text x="425.6" y="238">R13</text>
<text x="437" y="235.5">470</text>
<text x="437" y="238">470</text>
<text x="425.6" y="240.5">R14</text>
<text x="425.6" y="243.1">R15</text>
<text x="425.6" y="245.6">R16</text>
<text x="437" y="240.5">470</text>
<text x="437" y="243.1">470</text>
<text x="437" y="245.6">470</text>
<text x="425.6" y="248.2">R17</text>
<text x="437" y="248.2">470</text>
<text x="249.2" y="256">R21</text>
<text x="254.3" y="256">R22</text>
<text x="259.3" y="256">R23</text>
<text x="249.2" y="265.9">2.7K</text>
<text x="254.3" y="265.9">2.7K</text>
<text x="259.3" y="265.9">2.7K</text>
</g>
</svg>
